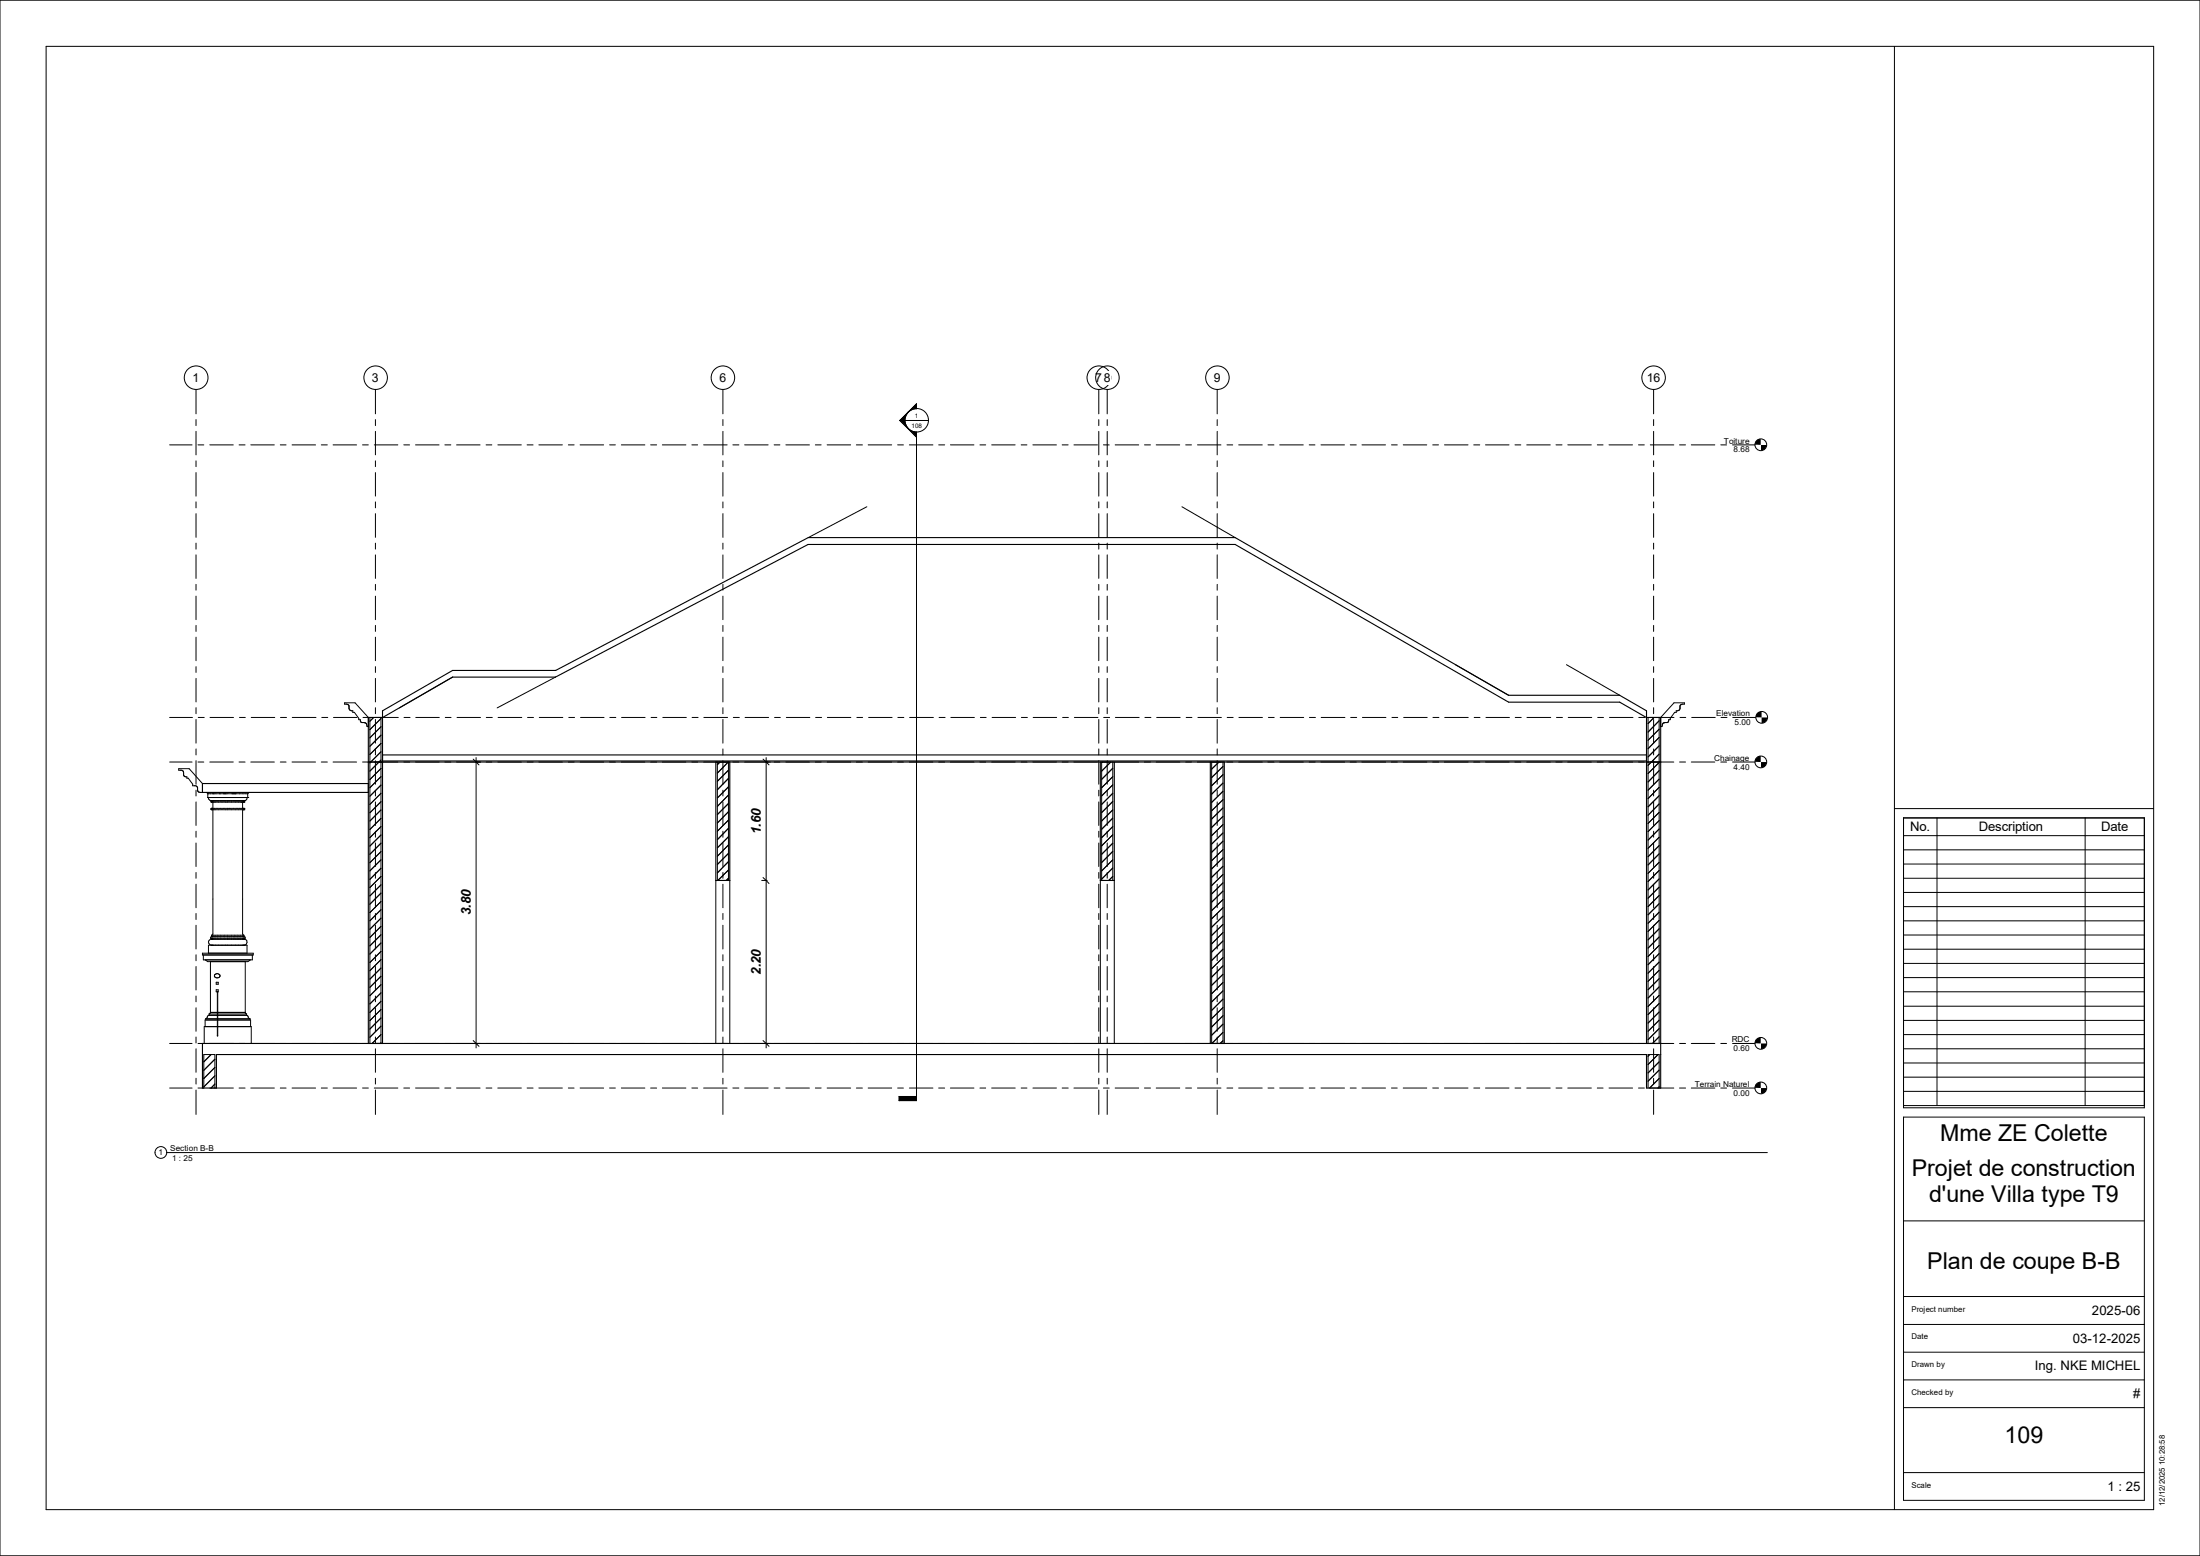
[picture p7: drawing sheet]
<svg xmlns="http://www.w3.org/2000/svg" width="420mm" height="297mm" viewBox="0 0 420 297" stroke-linecap="round" stroke-linejoin="round" font-family="sans-serif">
<g fill="none" stroke="#000" stroke-width=".19">
<path d="M165.5 96.7l-11.2 5.9M225.6 96.7l10.2 5.9M65.8 134.2h2l2.5 2.7v1.8h-.2l-.1-.5-.2-.2-.8-.1-.2-.5h-.3v-.3l-.9-1.1h-.2v-.3l-.6-.2-.2-.9-.4-.2h-.4zM70.6 136.9v62.3M71.3 136.9l-.7 .8M72.7 137.2l-2.1 2.1M72.7 138.7l-2.1 2.1M72.7 136.9v62.3M86.4 129.2l-10.2 5.9M106 129.2l-11.1 5.9M277.8 126.9l10.2 5.8M299 126.9l10.2 5.8"/>
<path d="M314.6 136.9v62.3M315.8 136.9l-1.2 1.2M316.7 137.6l-2.1 2.1M316.7 139.2l-2.1 2.1M316.7 136.9v62.3M319.6 134.2h2v.2l-.8 .2-.2 .9-.6 .2v.3h-.3l-.8 1.1v.3h-.3l-.2 .5h-.6a.61 .61 0 0 0-.5 .8h-.3v-1.8zM34.1 146.7h2l2.6 2.9v1.7l-.9-.2-.3-1-.7-.1v-.3l-.9-1.2h-.2v-.2h-.4l-.2-.3-.2-.8-.8-.2zM39.4 151.3l.2 .2M39.7 152.2h.1M39.7 152.2h7.6M39.8 152.2l.3 .6 .3 .1M40.4 152.9h.1"/>
<path d="M40.4 154.3h.1M40.4 152.9h6.2M40.4 152.9l-.1 .1 .1 .1h6.2l.1-.2h-.1M40.4 154.3h-.1l.1 .3h6.2l.1-.3h-.1M40.4 154.3h6.2M40.6 153.1v1.2M40.6 154.6v23.7l-.2 .2M46.3 154.6v23.7l.3 .2M46.3 153.1v1.2M46.6 152.9h.1M46.6 153.1h.1M46.6 154.3h.1"/>
<path d="M46.6 154.6h.1M47.2 152.2l-.3 .6-.3 .1M47.3 152.2h.1M47.3 151.5v.7M47.6 151.3l-.3 .2h-7.6v.7M72.7 143.5l-2.1 2.1M72.7 145.1l-2.1 2.1M72.7 146.7l-2.1 2.1M72.7 148.3l-2.1 2.1M72.7 149.9l-2.1 2.1M72.7 151.4l-2.1 2.1M72.7 153l-2.1 2.2"/>
<path d="M72.7 154.6l-2.1 2.1M72.7 156.2l-2.1 2.1M72.7 157.8l-2.1 2.1M72.7 159.4l-2.1 2.1M72.7 140.3l-2.1 2.2M72.7 141.9l-2.1 2.1M73 145.2h241.3M136.9 145.5v22.6M137.5 145.5l-.6 .5M139 145.5l-2.1 2.1M139.1 147l-2.2 2.1M139.1 148.6l-2.2 2.1"/>
<path d="M139.1 150.2l-2.2 2.1M139.1 151.8l-2.2 2.1M139.1 153.4l-2.2 2.1M139.1 154.9l-2.2 2.2M139.1 156.5l-2.2 2.2M139.1 158.1l-2.2 2.2M139.1 159.7l-2.2 2.1M139.1 145.5v22.6M210.3 145.5v22.6M210.5 145.5l-.2 .1M212 145.5l-1.7 1.7M212.4 146.6l-2.1 2.2"/>
<path d="M212.4 148.3l-2.1 2.1M212.4 149.8l-2.1 2.1M212.4 151.4l-2.1 2.1M212.4 153l-2.1 2.1M212.4 154.6l-2.1 2.1M212.4 156.2l-2.1 2.1M212.4 157.8l-2.1 2.1M212.4 159.3l-2.1 2.2M212.4 145.5v22.6M231.3 145.5l.1 53.7 2.1-2.1M232.7 145.5l-1.4 1.3M233.5 146.3l-2.2 2.1"/>
<path d="M233.5 147.9l-2.2 2.1M233.5 149.5l-2.2 2.1M233.5 151l-2.2 2.2M233.5 152.7l-2.2 2.1M233.5 154.2l-2.2 2.1M233.5 155.8l-2.2 2.1M233.5 157.4l-2.2 2.1M233.5 159l-2.2 2.1M233.5 145.5v53.7M316.7 143.9l-2.1 2.2M316.7 145.5l-2.1 2.2M316.7 147.1l-2.1 2.2"/>
<path d="M316.7 148.7l-2.1 2.1M316.7 150.3l-2.1 2.1M316.7 151.9l-2.1 2.1M316.7 153.5l-2.1 2.1M316.7 155.1l-2.1 2.1M316.7 156.6l-2.1 2.1M316.7 158.2l-2.1 2.2M316.7 159.8l-2.1 2.1M316.7 140.8l-2.1 2.1M316.7 142.4l-2.1 2.1M40.4 179.2h.1M40.4 178.5v.3"/>
<path d="M40.4 179.2a.59 .59 0 0 0-.6 .6 .59 .59 0 0 0 .6 .6M40.4 178.5h6.2M46.6 178.8h.1M46.6 179.2h.1M46.6 178.5v.3M46.6 178.8l.2 .1-.1 .3h-6.3M46.6 178.8h-6.3l-.1 .2 .2 .2M46.6 179.2l.3 .1a.61 .61 0 0 1 .2 .7 .61 .61 0 0 1-.5 .4M72.7 170.5l-2.1 2.1M72.7 173.7l-2.1 2.1M72.7 161l-2.1 2.1M72.7 162.6l-2.1 2.1"/>
<path d="M72.7 164.1l-2.1 2.1M72.7 165.7l-2.1 2.2M72.7 167.3l-2.1 2.1M72.7 168.9l-2.1 2.1M72.7 172.1l-2.1 2.1M72.7 175.3l-2.1 2.1M72.7 176.8l-2.1 2.1M72.7 178.4l-2.1 2.2M136.7 168.1h2.6v31.1h-2.6zM139.1 161.3l-2.2 2.1M139.1 162.9l-2.2 2.1M139.1 164.5l-2.2 2.1"/>
<path d="M139.1 166.1l-2.1 2M139.1 167.6l-.5 .5M210.1 168.1h2.6v31.1h-2.6zM212.4 161l-2.1 2.1M212.4 162.5l-2.1 2.1M212.4 164.1l-2.1 2.1M212.4 165.7l-2.1 2.1M212.4 167.3l-.7 .8M233.5 160.6l-2.2 2.1M233.5 162.2l-2.2 2.1M233.5 163.7l-2.2 2.2M233.5 165.4l-2.2 2.1"/>
<path d="M233.5 166.9l-2.2 2.1M233.5 168.5l-2.2 2.1M233.5 170.1l-2.2 2.1M233.5 171.7l-2.2 2.1M233.5 173.3l-2.2 2.1M233.5 174.9l-2.2 2.1M233.5 176.4l-2.2 2.2M233.5 178l-2.2 2.2M233.5 179.6l-2.2 2.1M316.7 161.4l-2.1 2.1M316.7 163l-2.1 2.1M316.7 164.6l-2.1 2.1"/>
<path d="M316.7 166.2l-2.1 2.1M316.7 167.8l-2.1 2.1M316.7 169.3l-2.1 2.1M316.7 170.9l-2.1 2.2M316.7 172.5l-2.1 2.1M316.7 174.1l-2.1 2.1M316.7 175.7l-2.1 2.1M316.7 177.3l-2.1 2.1M316.7 178.9l-2.1 2.1M38.7 181.9h9.6v.4h-9.6zM38.8 182.3v.9h9.4v-.9M39.2 183.2l.5 .4h7.6l.5-.4"/>
<path d="M39.3 194.4h2.2M39.3 194.4v.3M39.8 181.9v-1.5h7.4v1.5M39.9 193.8h1.6M39.9 193.5h1.6M39.9 193.5v.3M39.9 193.8l-.6 .6M40.2 193.3h1.3M40.2 183.6v9.7M40.2 193.3l-.3 .2M41 186a.54 .54 0 0 1 .6-.1 .54 .54 0 0 1 .4 .5 .56 .56 0 0 1-.6 .3 .56 .56 0 0 1-.5-.5zM41.3 188.9h.4v.4h-.4z"/>
<path d="M41.3 187.5h.4v.4h-.4zM41.5 196h-2.5v3.2h9v-3.2h-6.4M41.5 194.7h-2.3v1.3M41.5 189.3v8.4l.1-8.4M41.6 193.3h5.2M41.6 193.8h5.5M41.6 194.7h6.2v1.3M41.6 193.5h5.5M41.6 194.4h6.1M46.6 180.4h.1M46.8 183.6v9.8l.3 .1M47.1 193.5v.3"/>
<path d="M47.1 193.8l.6 .6M47.7 194.4v.3M72.7 180l-2.1 2.1M72.7 181.6l-2.1 2.1M72.7 183.2l-2.1 2.1M72.7 184.8l-2.1 2.1M72.7 186.4l-2.1 2.1M72.7 188l-2.1 2.1M72.7 189.5l-2.1 2.1M72.7 191.1l-2.1 2.2M72.7 192.7l-2.1 2.1M72.7 194.3l-2.1 2.1"/>
<path d="M72.7 195.9l-2.1 2.1M72.7 197.5l-1.7 1.7M72.7 199.1l-.1 .1M233.5 181.2l-2.2 2.1M233.5 182.8l-2.2 2.1M233.5 184.4l-2.2 2.1M233.5 186l-2.2 2.1M233.5 187.5l-2.2 2.2M233.5 189.1l-2.2 2.2M233.5 190.7l-2.2 2.2M233.5 192.3l-2.2 2.1M233.5 193.9l-2.2 2.1"/>
<path d="M233.5 195.5l-2.2 2.1M233.5 198.7l-.6 .5M316.7 180.5l-2.1 2.1M316.7 182l-2.1 2.1M316.7 183.6l-2.1 2.2M316.7 185.2l-2.1 2.1M316.7 186.8l-2.1 2.1M316.7 188.4l-2.1 2.1M316.7 190l-2.1 2.1M316.7 191.6l-2.1 2.1M316.7 193.2l-2.1 2.1M316.7 194.7l-2.1 2.1"/>
<path d="M316.7 196.3l-2.1 2.2M316.7 197.9l-1.2 1.3M38.9 207.7v-6.4h2.1v6.4M40.3 201.3l-1.4 1.4M41 202.2l-2.1 2.1M41 203.8l-2.1 2.1M41 205.4l-2.1 2.1M41 206.9l-.7 .8M314.6 207.7v-6.4h2.1v6.4M314.9 201.3l-.3 .3M316.5 201.3l-1.9 1.9M316.7 202.7l-2.1 2.1"/>
<path d="M316.7 204.3l-2.1 2.1M316.7 205.9l-1.8 1.8M316.7 207.4l-.2 .3"/>
<circle cx="336.1" cy="207.7" r="1.12"/>
</g>
<path d="M70.3 145.5h246.7M70.3 149.6h-31.6v1.7h31.6M73 144.1h241.3M136.7 145.5v22.6h2.6v-22.6M210.1 145.5v22.6h2.6v-22.6M231.1 145.5v53.7M233.7 145.5v53.7M70.3 199.2v-62.3h2.8l13.3-7.7h19.6l48.3-25.3h81.5l52.2 30.1h21.2l5.1 2.9h2.7v70.8h-2.7v-6.4h-273v6.4h-2.6v-8.5h278.3M73 199.2v-63.5l13.4-7.7h19.7l48.2-25.4h81.5l52.2 30.1h21.2l5.1 3v63.5" fill="none" stroke="#000" stroke-width=".21"/>
<path d="M335 206.5h1.1v1.2h-1.1zM336.1 207.7h1.2v1h-1.2z" fill="#000"/>
<g fill="#fff">
<path d="M323.6 206h10.4v1.7h-10.4z"/>
<path d="M331 207.7h3v1.7h-3z"/>
</g>
<g fill="none" stroke="#000" stroke-width=".19">
<path d="M32.4 207.7h4.3M37.8 207.7h1.1M40 207.7h4.5M45.6 207.7h1.2M47.9 207.7h4.5M53.5 207.7h1.1M55.8 207.7h4.4M61.3 207.7h1.2M63.6 207.7h4.5M69.2 207.7h1.1M71.5 207.7h4.4M77.1 207.7h1.1"/>
<path d="M79.3 207.7h4.5M84.9 207.7h1.2M87.2 207.7h4.5M92.8 207.7h1.1M95 207.7h4.5M100.6 207.7h1.2M102.9 207.7h4.5M108.5 207.7h1.1M110.7 207.7h4.5M116.4 207.7h1.1M118.6 207.7h4.5M124.2 207.7h1.1"/>
<path d="M126.4 207.7h4.5M132.1 207.7h1.1M134.3 207.7h4.5M139.9 207.7h1.2M142.2 207.7h4.4M147.8 207.7h1.1M150 207.7h4.5M155.7 207.7h1.1M157.9 207.7h4.5M163.5 207.7h1.1M165.7 207.7h4.5M171.4 207.7h1.1"/>
<path d="M173.6 207.7h4.5M179.2 207.7h1.1M181.4 207.7h4.5M187.1 207.7h1.1M189.3 207.7h4.5M194.9 207.7h1.1M197.2 207.7h4.5M202.8 207.7h1.1M205 207.7h4.5M210.7 207.7h1.1M212.9 207.7h4.5M218.5 207.7h1.1"/>
<path d="M220.7 207.7h4.5M226.4 207.7h1.1M228.6 207.7h4.5M234.2 207.7h1.1M236.5 207.7h4.5M242.1 207.7h1.1M244.3 207.7h4.5M249.9 207.7h1.1M252.2 207.7h4.5M257.8 207.7h1.1M260 207.7h4.5M265.6 207.7h1.1"/>
<path d="M267.9 207.7h4.5M273.5 207.7h1.1M275.8 207.7h4.4M281.3 207.7h1.2M283.6 207.7h4.5M289.2 207.7h1.1M291.5 207.7h4.5M297.1 207.7h1.1M299.3 207.7h4.5M304.9 207.7h1.1M307.2 207.7h4.5M312.8 207.7h1.1"/>
<path d="M315 207.7h4.5M320.6 207.7h1.2M322.9 207.7h4.5M328.5 207.7h1.1M330.8 207.7h4.2"/>
<circle cx="336.1" cy="145.4" r="1.12"/>
</g>
<path d="M335 144.3h1.1v1.2h-1.1zM336.1 145.5h1.2v1h-1.2z" fill="#000"/>
<g fill="#fff">
<path d="M327.3 143.8h6.6v1.7h-6.6z"/>
<path d="M331 145.5h3v1.7h-3z"/>
</g>
<g fill="none" stroke="#000" stroke-width=".19">
<path d="M32.4 145.5h4.3M37.8 145.5h1.1M40 145.5h4.5M45.6 145.5h1.2M47.9 145.5h4.5M53.5 145.5h1.1M55.8 145.5h4.4M61.3 145.5h1.2M63.6 145.5h4.5M69.2 145.5h1.1M71.5 145.5h4.4M77.1 145.5h1.1"/>
<path d="M79.3 145.5h4.5M84.9 145.5h1.2M87.2 145.5h4.5M92.8 145.5h1.1M95 145.5h4.5M100.6 145.5h1.2M102.9 145.5h4.5M108.5 145.5h1.1M110.7 145.5h4.5M116.4 145.5h1.1M118.6 145.5h4.5M124.2 145.5h1.1"/>
<path d="M126.4 145.5h4.5M132.1 145.5h1.1M134.3 145.5h4.5M139.9 145.5h1.2M142.2 145.5h4.4M147.8 145.5h1.1M150 145.5h4.5M155.7 145.5h1.1M157.9 145.5h4.5M163.5 145.5h1.1M165.7 145.5h4.5M171.4 145.5h1.1"/>
<path d="M173.6 145.5h4.5M179.2 145.5h1.1M181.4 145.5h4.5M187.1 145.5h1.1M189.3 145.5h4.5M194.9 145.5h1.1M197.2 145.5h4.5M202.8 145.5h1.1M205 145.5h4.5M210.7 145.5h1.1M212.9 145.5h4.5M218.5 145.5h1.1"/>
<path d="M220.7 145.5h4.5M226.4 145.5h1.1M228.6 145.5h4.5M234.2 145.5h1.1M236.5 145.5h4.5M242.1 145.5h1.1M244.3 145.5h4.5M249.9 145.5h1.1M252.2 145.5h4.5M257.8 145.5h1.1M260 145.5h4.5M265.6 145.5h1.1"/>
<path d="M267.9 145.5h4.5M273.5 145.5h1.1M275.8 145.5h4.4M281.3 145.5h1.2M283.6 145.5h4.5M289.2 145.5h1.1M291.5 145.5h4.5M297.1 145.5h1.1M299.3 145.5h4.5M304.9 145.5h1.1M307.2 145.5h4.5M312.8 145.5h1.1"/>
<path d="M315 145.5h4.5M320.6 145.5h1.2M322.9 145.5h4.5M328.5 145.5h1.1M330.8 145.5h4.2"/>
<circle cx="336.1" cy="199.2" r="1.12"/>
</g>
<path d="M335 198.1h1.1v1.1h-1.1zM336.1 199.2h1.2v1.1h-1.2z" fill="#000"/>
<g fill="#fff">
<path d="M330.6 197.5h3.4v1.8h-3.4z"/>
<path d="M331 199.2h3v1.7h-3z"/>
</g>
<g fill="none" stroke="#000" stroke-width=".19">
<path d="M32.4 199.2h4.3M37.8 199.2h1.1M40 199.2h4.5M45.6 199.2h1.2M47.9 199.2h4.5M53.5 199.2h1.1M55.8 199.2h4.4M61.3 199.2h1.2M63.6 199.2h4.5M69.2 199.2h1.1M71.5 199.2h4.4M77.1 199.2h1.1"/>
<path d="M79.3 199.2h4.5M84.9 199.2h1.2M87.2 199.2h4.5M92.8 199.2h1.1M95 199.2h4.5M100.6 199.2h1.2M102.9 199.2h4.5M108.5 199.2h1.1M110.7 199.2h4.5M116.4 199.2h1.1M118.6 199.2h4.5M124.2 199.2h1.1"/>
<path d="M126.4 199.2h4.5M132.1 199.2h1.1M134.3 199.2h4.5M139.9 199.2h1.2M142.2 199.2h4.4M147.8 199.2h1.1M150 199.2h4.5M155.7 199.2h1.1M157.9 199.2h4.5M163.5 199.2h1.1M165.7 199.2h4.5M171.4 199.2h1.1"/>
<path d="M173.6 199.2h4.5M179.2 199.2h1.1M181.4 199.2h4.5M187.1 199.2h1.1M189.3 199.2h4.5M194.9 199.2h1.1M197.2 199.2h4.5M202.8 199.2h1.1M205 199.2h4.5M210.7 199.2h1.1M212.9 199.2h4.5M218.5 199.2h1.1"/>
<path d="M220.7 199.2h4.5M226.4 199.2h1.1M228.6 199.2h4.5M234.2 199.2h1.1M236.5 199.2h4.5M242.1 199.2h1.1M244.3 199.2h4.5M249.9 199.2h1.1M252.2 199.2h4.5M257.8 199.2h1.1M260 199.2h4.5M265.6 199.2h1.1"/>
<path d="M267.9 199.2h4.5M273.5 199.2h1.1M275.8 199.2h4.4M281.3 199.2h1.2M283.6 199.2h4.5M289.2 199.2h1.1M291.5 199.2h4.5M297.1 199.2h1.1M299.3 199.2h4.5M304.9 199.2h1.1M307.2 199.2h4.5M312.8 199.2h1.1"/>
<path d="M315 199.2h4.5M320.6 199.2h1.2M322.9 199.2h4.5M328.5 199.2h1.1M330.8 199.2h4.2"/>
<circle cx="336.1" cy="84.9" r="1.12"/>
</g>
<path d="M335 83.8h1.1v1.1h-1.1zM336.1 84.9h1.2v1.1h-1.2z" fill="#000"/>
<g fill="#fff">
<path d="M329.1 83.3h4.9v1.7h-4.9z"/>
<path d="M331 84.9h3v1.8h-3z"/>
</g>
<g fill="none" stroke="#000" stroke-width=".19">
<path d="M32.4 84.9h4.3M37.8 84.9h1.1M40 84.9h4.5M45.6 84.9h1.2M47.9 84.9h4.5M53.5 84.9h1.1M55.8 84.9h4.4M61.3 84.9h1.2M63.6 84.9h4.5M69.2 84.9h1.1M71.5 84.9h4.4M77.1 84.9h1.1"/>
<path d="M79.3 84.9h4.5M84.9 84.9h1.2M87.2 84.9h4.5M92.8 84.9h1.1M95 84.9h4.5M100.6 84.9h1.2M102.9 84.9h4.5M108.5 84.9h1.1M110.7 84.9h4.5M116.4 84.9h1.1M118.6 84.9h4.5M124.2 84.9h1.1"/>
<path d="M126.4 84.9h4.5M132.1 84.9h1.1M134.3 84.9h4.5M139.9 84.9h1.2M142.2 84.9h4.4M147.8 84.9h1.1M150 84.9h4.5M155.7 84.9h1.1M157.9 84.9h4.5M163.5 84.9h1.1M165.7 84.9h4.5M171.4 84.9h1.1"/>
<path d="M173.6 84.9h4.5M179.2 84.9h1.1M181.4 84.9h4.5M187.1 84.9h1.1M189.3 84.9h4.5M194.9 84.9h1.1M197.2 84.9h4.5M202.8 84.9h1.1M205 84.9h4.5M210.7 84.9h1.1M212.9 84.9h4.5M218.5 84.9h1.1"/>
<path d="M220.7 84.9h4.5M226.4 84.9h1.1M228.6 84.9h4.5M234.2 84.9h1.1M236.5 84.9h4.5M242.1 84.9h1.1M244.3 84.9h4.5M249.9 84.9h1.1M252.2 84.9h4.5M257.8 84.9h1.1M260 84.9h4.5M265.6 84.9h1.1"/>
<path d="M267.9 84.9h4.5M273.5 84.9h1.1M275.8 84.9h4.4M281.3 84.9h1.2M283.6 84.9h4.5M289.2 84.9h1.1M291.5 84.9h4.5M297.1 84.9h1.1M299.3 84.9h4.5M304.9 84.9h1.1M307.2 84.9h4.5M312.8 84.9h1.1"/>
<path d="M315 84.9h4.5M320.6 84.9h1.2M322.9 84.9h4.5M328.5 84.9h1.1M330.8 84.9h4.2"/>
<circle cx="336.3" cy="136.9" r="1.12"/>
</g>
<path d="M335.2 135.8h1.1v1.1h-1.1zM336.3 136.9h1.1v1.1h-1.1z" fill="#000"/>
<g fill="#fff">
<path d="M327.7 135.3h6.4v1.7h-6.4z"/>
<path d="M331.1 136.9h3.1v1.8h-3.1z"/>
</g>
<g fill="none" stroke="#000" stroke-width=".19">
<path d="M32.4 136.9h4.3M37.8 136.9h1.2M40.1 136.9h4.5M45.7 136.9h1.1M48 136.9h4.5M53.6 136.9h1.1M55.8 136.9h4.5M61.4 136.9h1.2M63.7 136.9h4.5M69.3 136.9h1.1M71.5 136.9h4.5M77.1 136.9h1.2"/>
<path d="M79.4 136.9h4.5M85 136.9h1.1M87.2 136.9h4.5M92.8 136.9h1.2M95.1 136.9h4.5M100.7 136.9h1.2M103 136.9h4.4M108.6 136.9h1.1M110.8 136.9h4.5M116.4 136.9h1.2M118.7 136.9h4.4M124.3 136.9h1.1"/>
<path d="M126.5 136.9h4.5M132.1 136.9h1.2M134.4 136.9h4.5M140 136.9h1.1M142.2 136.9h4.5M147.9 136.9h1.1M150.1 136.9h4.5M155.7 136.9h1.1M157.9 136.9h4.5M163.6 136.9h1.1M165.8 136.9h4.5M171.4 136.9h1.2"/>
<path d="M173.7 136.9h4.5M179.3 136.9h1.1M181.5 136.9h4.5M187.2 136.9h1.1M189.4 136.9h4.5M195 136.9h1.1M197.2 136.9h4.5M202.9 136.9h1.1M205.1 136.9h4.5M210.7 136.9h1.1M212.9 136.9h4.6M218.6 136.9h1.1"/>
<path d="M220.8 136.9h4.5M226.4 136.9h1.1M228.7 136.9h4.5M234.3 136.9h1.1M236.5 136.9h4.5M242.1 136.9h1.1M244.4 136.9h4.5M250 136.9h1.1M252.2 136.9h4.6M257.9 136.9h1.1M260.1 136.9h4.5M265.7 136.9h1.1"/>
<path d="M268 136.9h4.5M273.6 136.9h1.1M275.8 136.9h4.5M281.4 136.9h1.1M283.7 136.9h4.5M289.3 136.9h1.1M291.5 136.9h4.5M297.1 136.9h1.2M299.4 136.9h4.5M305 136.9h1.1M307.3 136.9h4.4M312.8 136.9h1.2"/>
<path d="M315.1 136.9h4.5M320.7 136.9h1.1M323 136.9h4.4M328.5 136.9h1.2M330.8 136.9h4.4"/>
<circle cx="37.5" cy="72.1" r="2.25"/>
</g>
<path d="M36.7 70.8h1.3v2.6h-1.3z" fill="#fff"/>
<g fill="none" stroke="#000" stroke-width=".19">
<path d="M37.4 74.3v4.7M37.4 80.1v1.1M37.4 82.3v4.5M37.4 88v1.1M37.4 90.2v4.5M37.4 95.8v1.1M37.4 98v4.6M37.4 103.7v1.1M37.4 105.9v4.5M37.4 111.5v1.1M37.4 113.8v4.5M37.4 119.4v1.1"/>
<path d="M37.4 121.6v4.5M37.4 127.3v1.1M37.4 129.5v4.5M37.4 135.1v1.1M37.4 137.3v4.6M37.4 143v1.1M37.4 145.2v4.5M37.4 150.8v1.1M37.4 153.1v4.5M37.4 158.7v1.1M37.4 160.9v4.5M37.4 166.5v1.1"/>
<path d="M37.4 168.8v4.5M37.4 174.4v1.1M37.4 176.6v4.5M37.4 182.2v1.2M37.4 184.5v4.5M37.4 190.1v1.1M37.4 192.4v4.4M37.4 198v1.1M37.4 200.2v4.5M37.4 205.8v1.1M37.4 208.1v4.6"/>
<circle cx="71.7" cy="72.1" r="2.24"/>
</g>
<path d="M71 70.8h1.3v2.6h-1.3z" fill="#fff"/>
<g fill="none" stroke="#000" stroke-width=".19">
<path d="M71.7 74.3v4.7M71.7 80.1v1.1M71.7 82.3v4.5M71.7 88v1.1M71.7 90.2v4.5M71.7 95.8v1.1M71.7 98v4.6M71.7 103.7v1.1M71.7 105.9v4.5M71.7 111.5v1.1M71.7 113.8v4.5M71.7 119.4v1.1"/>
<path d="M71.7 121.6v4.5M71.7 127.3v1.1M71.7 129.5v4.5M71.7 135.1v1.1M71.7 137.3v4.6M71.7 143v1.1M71.7 145.2v4.5M71.7 150.8v1.1M71.7 153.1v4.5M71.7 158.7v1.1M71.7 160.9v4.5M71.7 166.5v1.1"/>
<path d="M71.7 168.8v4.5M71.7 174.4v1.1M71.7 176.6v4.5M71.7 182.2v1.2M71.7 184.5v4.5M71.7 190.1v1.1M71.7 192.4v4.4M71.7 198v1.1M71.7 200.2v4.5M71.7 205.8v1.1M71.7 208.1v4.6"/>
<circle cx="138" cy="72.1" r="2.24"/>
</g>
<path d="M137.3 70.8h1.3v2.6h-1.3z" fill="#fff"/>
<g fill="none" stroke="#000" stroke-width=".19">
<path d="M138 74.3v4.7M138 80.1v1.1M138 82.3v4.5M138 88v1.1M138 90.2v4.5M138 95.8v1.1M138 98v4.6M138 103.7v1.1M138 105.9v4.5M138 111.5v1.1M138 113.8v4.5M138 119.4v1.1"/>
<path d="M138 121.6v4.5M138 127.3v1.1M138 129.5v4.5M138 135.1v1.1M138 137.3v4.6M138 143v1.1M138 145.2v4.5M138 150.8v1.1M138 153.1v4.5M138 158.7v1.1M138 160.9v4.5M138 166.5v1.1"/>
<path d="M138 168.8v4.5M138 174.4v1.1M138 176.6v4.5M138 182.2v1.2M138 184.5v4.5M138 190.1v1.1M138 192.4v4.4M138 198v1.1M138 200.2v4.5M138 205.8v1.1M138 208.1v4.6"/>
<circle cx="209.8" cy="72.1" r="2.25"/>
</g>
<path d="M209.1 70.8h1.3v2.6h-1.3z" fill="#fff"/>
<g fill="none" stroke="#000" stroke-width=".19">
<path d="M209.8 74.3v4.7M209.8 80.1v1.1M209.8 82.3v4.5M209.8 88v1.1M209.8 90.2v4.5M209.8 95.8v1.1M209.8 98v4.6M209.8 103.7v1.1M209.8 105.9v4.5M209.8 111.5v1.1M209.8 113.8v4.5M209.8 119.4v1.1"/>
<path d="M209.8 121.6v4.5M209.8 127.3v1.1M209.8 129.5v4.5M209.8 135.1v1.1M209.8 137.3v4.6M209.8 143v1.1M209.8 145.2v4.5M209.8 150.8v1.1M209.8 153.1v4.5M209.8 158.7v1.1M209.8 160.9v4.5M209.8 166.5v1.1"/>
<path d="M209.8 168.8v4.5M209.8 174.4v1.1M209.8 176.6v4.5M209.8 182.2v1.2M209.8 184.5v4.5M209.8 190.1v1.1M209.8 192.4v4.4M209.8 198v1.1M209.8 200.2v4.5M209.8 205.8v1.1M209.8 208.1v4.6"/>
<circle cx="211.4" cy="72.1" r="2.24"/>
</g>
<path d="M210.7 70.8h1.3v2.6h-1.3z" fill="#fff"/>
<g fill="none" stroke="#000" stroke-width=".19">
<path d="M211.4 74.3v4.7M211.4 80.1v1.1M211.4 82.3v4.5M211.4 88v1.1M211.4 90.2v4.5M211.4 95.8v1.1M211.4 98v4.6M211.4 103.7v1.1M211.4 105.9v4.5M211.4 111.5v1.1M211.4 113.8v4.5M211.4 119.4v1.1"/>
<path d="M211.4 121.6v4.5M211.4 127.3v1.1M211.4 129.5v4.5M211.4 135.1v1.1M211.4 137.3v4.6M211.4 143v1.1M211.4 145.2v4.5M211.4 150.8v1.1M211.4 153.1v4.5M211.4 158.7v1.1M211.4 160.9v4.5M211.4 166.5v1.1"/>
<path d="M211.4 168.8v4.5M211.4 174.4v1.1M211.4 176.6v4.5M211.4 182.2v1.2M211.4 184.5v4.5M211.4 190.1v1.1M211.4 192.4v4.4M211.4 198v1.1M211.4 200.2v4.5M211.4 205.8v1.1M211.4 208.1v4.6"/>
<circle cx="232.4" cy="72.1" r="2.24"/>
</g>
<path d="M231.7 70.8h1.3v2.6h-1.3z" fill="#fff"/>
<g fill="none" stroke="#000" stroke-width=".19">
<path d="M232.4 74.3v4.7M232.4 80.1v1.1M232.4 82.3v4.5M232.4 88v1.1M232.4 90.2v4.5M232.4 95.8v1.1M232.4 98v4.6M232.4 103.7v1.1M232.4 105.9v4.5M232.4 111.5v1.1M232.4 113.8v4.5M232.4 119.4v1.1"/>
<path d="M232.4 121.6v4.5M232.4 127.3v1.1M232.4 129.5v4.5M232.4 135.1v1.1M232.4 137.3v4.6M232.4 143v1.1M232.4 145.2v4.5M232.4 150.8v1.1M232.4 153.1v4.5M232.4 158.7v1.1M232.4 160.9v4.5M232.4 166.5v1.1"/>
<path d="M232.4 168.8v4.5M232.4 174.4v1.1M232.4 176.6v4.5M232.4 182.2v1.2M232.4 184.5v4.5M232.4 190.1v1.1M232.4 192.4v4.4M232.4 198v1.1M232.4 200.2v4.5M232.4 205.8v1.1M232.4 208.1v4.6"/>
<circle cx="315.7" cy="72.1" r="2.24"/>
</g>
<path d="M314.4 70.8h2.5v2.6h-2.5z" fill="#fff"/>
<g fill="none" stroke="#000" stroke-width=".19">
<path d="M173.4 78.7a2.2 2.2 0 0 0 0 3.1l-1.6-1.5M173.5 78.6l1-.5 .5-.1v-.9l-3.2 3.2M315.7 74.3v4.7M171.8 80.3l3.2 3.1-1.5-1.5 .4 .4 1.1 .2v127.6h-3.4v-.8h3.4M171.8 80.3h5.4M315.7 80.1v1.1M315.7 82.3v4.5M315.7 88v1.1M315.7 90.2v4.5M315.7 95.8v1.1M315.7 98v4.6M315.7 103.7v1.1"/>
<path d="M315.7 105.9v4.5M315.7 111.5v1.1M315.7 113.8v4.5M315.7 119.4v1.1M315.7 121.6v4.5M315.7 127.3v1.1M315.7 129.5v4.5M315.7 135.1v1.1M315.7 137.3v4.6M90.3 144.9l1.1 1.1M90.9 145.5h.1M90.9 144.6v55.4"/>
<path d="M90.9 145.5h.8M315.7 143v1.1M315.7 145.2v4.5M315.7 150.8v1.1M315.7 153.1v4.5M315.7 158.7v1.1M315.7 160.9v4.5M315.7 166.5v1.1M315.7 168.8v4.5M315.7 174.4v1.1M315.7 176.6v4.5M90.3 198.6l1.1 1.1"/>
<path d="M90.9 199.2h.1M90.9 199.2h.8M315.7 182.2v1.2M315.7 184.5v4.5M315.7 190.1v1.1M315.7 192.4v4.4M315.7 198v1.1M315.7 200.2v4.5M315.7 205.8v1.1M315.7 208.1v4.6"/>
<circle cx="175" cy="80.2" r="2.24"/>
</g>
<path d="M171.8 78.7h1.6v1.6h-1.6zM173.5 77.1h1.5v1.4h-1.5zM171.9 80.3h1.5v1.5h-1.5zM173.5 81.9h1.5v1.5h-1.5zM171.6 209.3h3.4v.8h-3.4z" fill="#000"/>
<path d="M87.5 169.8h3v5h-3z" fill="#fff"/>
<g fill="none" stroke="#000" stroke-width=".19">
<path d="M145.7 144.9l.6 .6M146.3 145.5h.1M146.3 144.6v55.4M146.3 145.5l.5 .5M146.3 145.5h.8M145.4 168.1h.9M145.7 167.5l.6 .6M146.3 168.1h.1M146.3 168.1l.5 .6M145.7 198.6l.6 .6M146.3 199.2h.1M146.3 199.2l.5 .5"/>
<path d="M146.3 199.2h.8"/>
</g>
<g fill="#fff">
<path d="M142.8 154.3h3v4.9h-3z"/>
<path d="M142.8 181.1h3v5h-3z"/>
</g>
<g fill="none" stroke="#000" stroke-width=".19">
<path d="M0 0h420v297h-420zM8.8 8.8h402.3v279.4h-402.3zM361.7 8.8v279.4M361.7 154.3h49.4M363.4 156.1h46v55.4h-46zM363.4 213.2h46v73.2h-46zM363.4 233h46M363.4 247.5h46M363.4 252.8h46M363.4 258.1h46M363.4 263.4h46M363.4 268.7h46"/>
<path d="M363.4 281.1h46"/>
</g>
<g fill="#fff">
<path d="M364.9 282.5h3.8v1.7h-3.8z"/>
<path d="M364.9 264.9h8v1.7h-8z"/>
<path d="M364.9 259.5h6.4v1.7h-6.4z"/>
<path d="M364.9 254.3h3.2v1.6h-3.2z"/>
<path d="M364.9 249h10.3v1.7h-10.3z"/>
</g>
<g fill="none" stroke="#000" stroke-width=".19">
<path d="M363.4 156.1h46v54.9h-46zM363.4 159.5h46M369.8 156.1v54.9M398.1 156.1v54.9M363.4 178.5h46M363.4 175.8h46M363.4 173.1h46M363.4 170.3h46M363.4 167.6h46M363.4 164.9h46M363.4 162.2h46M363.4 197.5h46"/>
<path d="M363.4 194.8h46M363.4 192.1h46M363.4 189.3h46M363.4 186.6h46M363.4 183.9h46M363.4 181.2h46M363.4 208.3h46M363.4 205.6h46M363.4 202.9h46M363.4 200.2h46M31.8 220h305.6"/>
<circle cx="30.7" cy="220" r="1.12"/>
</g>
<g font-size="4.4">
<text x="370.4" y="217.8">Mme ZE Colette</text>
<text x="365" y="224.5">Projet de construction</text>
<text x="368.3" y="229.4">d'une Villa type T9</text>
<text x="367.9" y="242.3">Plan de coupe B-B</text>
<text x="382.7" y="275.5">109</text>
</g>
<g font-size="2.6">
<text x="145.2" y="159.2" transform="rotate(-90 145.2 159.2)">1.60</text>
<text x="89.9" y="174.7" transform="rotate(-90 89.9 174.7)">3.80</text>
<text x="145.2" y="186.1" transform="rotate(-90 145.2 186.1)">2.20</text>
</g>
<g font-size="2.5">
<text x="364.7" y="158.6">No.</text>
<text x="377.8" y="158.6">Description</text>
<text x="401.1" y="158.6">Date</text>
<text x="399.4" y="251">2025-06</text>
<text x="395.7" y="256.3">03-12-2025</text>
<text x="388.4" y="261.6">Ing. NKE MICHEL</text>
<text x="407.3" y="266.9">#</text>
<text x="402.3" y="284.6">1 : 25</text>
</g>
<g font-size="2.3">
<text x="36.7" y="72.9">1</text>
<text x="71" y="72.9">3</text>
<text x="137.3" y="72.9">6</text>
<text x="209.1" y="72.9">7</text>
<text x="210.7" y="72.9">8</text>
<text x="231.7" y="72.9">9</text>
<text x="314.4" y="72.9">16</text>
</g>
<g font-size="1.6">
<text x="329.1" y="84.7">Toiture</text>
<text x="331" y="86.4">8.68</text>
<text x="327.7" y="136.7">Elevation</text>
<text x="331.1" y="138.4">5.00</text>
<text x="327.3" y="145.2">Chainage</text>
<text x="331" y="146.9">4.40</text>
<text x="330.6" y="199">RDC</text>
<text x="331" y="200.6">0.60</text>
<text x="323.6" y="207.4">Terrain Naturel</text>
<text x="331" y="209.1">0.00</text>
<text x="30.3" y="220.6">1</text>
<text x="32.5" y="219.8">Section B-B</text>
<text x="32.9" y="221.6">1 : 25</text>
</g>
<g font-size="1.5">
<text x="364.9" y="250.4">Project number</text>
<text x="364.9" y="255.7">Date</text>
<text x="364.9" y="260.9">Drawn by</text>
<text x="364.9" y="266.3">Checked by</text>
<text x="364.9" y="283.9">Scale</text>
<text x="413.2" y="287.4" transform="rotate(-90 413.2 287.4)">12/12/2025 10:28:58</text>
</g>
<g font-size="1.2">
<text x="174" y="81.6">108</text>
<text x="174.7" y="79.8">1</text>
</g>
</svg>
